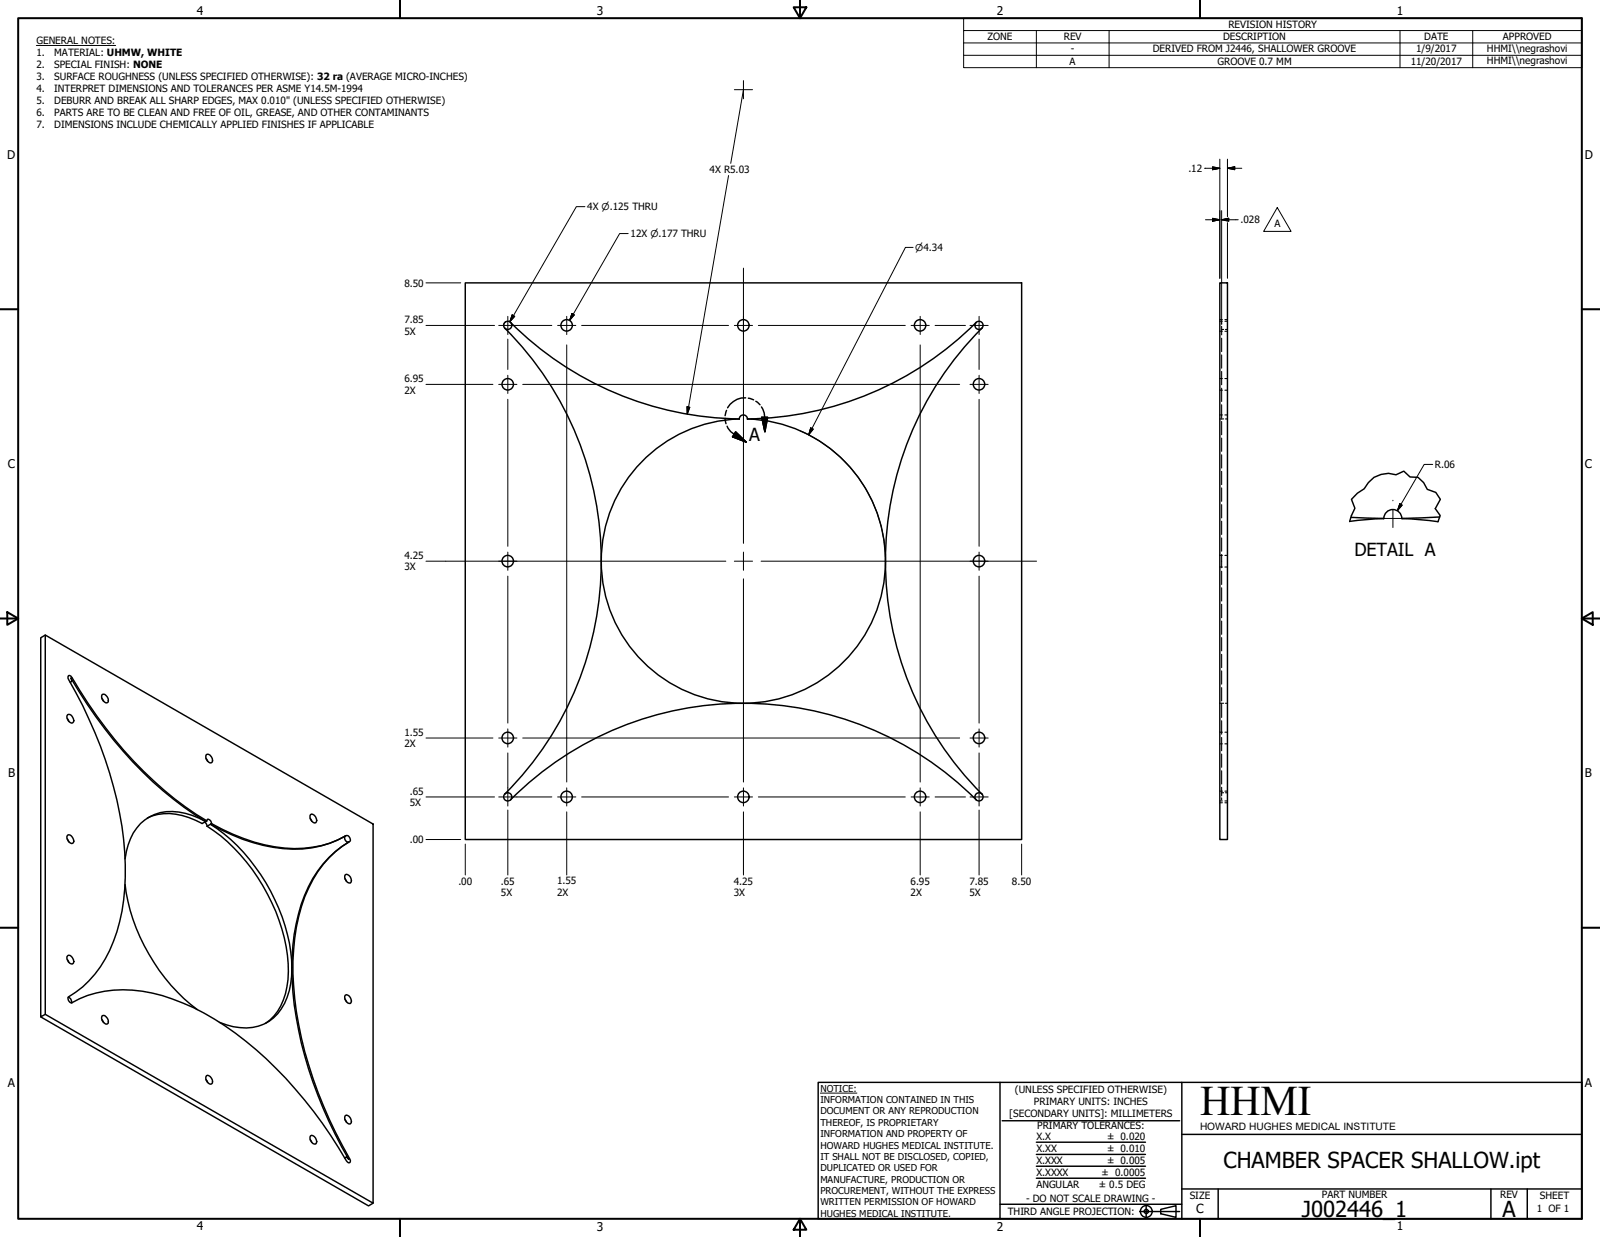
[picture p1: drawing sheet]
<svg xmlns="http://www.w3.org/2000/svg" width="559mm" height="432mm" viewBox="0 0 559 432" stroke-linecap="round" stroke-linejoin="round" font-family="sans-serif">
<!-- layer: Visible (ANSI) -->
<g fill="none" stroke="#000" stroke-width=".51">
<path d="M162.5 98.7h194.3v194.4h-194.3zM426 98.7h2.7v194.4h-2.7zM176.3 114.6a115 115 0 0 1 0 162.6M178.3 112.6a115 115 0 0 0 79.9 33.6M340.9 112.6a115 115 0 0 1-79.9 33.6M340.9 112.6a1.43 1.43 0 0 0 0 2 1.43 1.43 0 0 0 2 0M340.9 112.6a1.43 1.43 0 0 1 2 0 1.43 1.43 0 0 1 0 2M342.9 114.6a115 115 0 0 0 0 162.5M258.2 146.3h.1M258.2 146.3a1.43 1.43 0 0 1 1.4-1.5 1.43 1.43 0 0 1 1.4 1.5M258.2 146.3a49.6 49.6 0 0 0-41.3 74.8 49.6 49.6 0 0 0 85.5 0 49.6 49.6 0 0 0-41.3-74.8M261 146.3h.1"/>
<path d="M471.8 180.6l11.5 .4M483.3 181l-11.9 1M483.3 181v.1M483.3 181a3.1 3.1 0 0 1 3.1-3.1 3.1 3.1 0 0 1 3.2 3.1M489.6 181l6.9 .4 5.7 .7M489.6 181v.1M502.8 180.5l-13.2 .5M15.8 221.7l114.5 66v132.3l-114.5-65.9zM15.8 221.7l-1.6 .9v132.4l1.6-.9M24.5 238.1l.5-.4-.2-1a144.7 144.7 0 0 0 43.3 47.7l3.7 2.4M23.5 250.8l.6 1M23.6 249.5a1.85 1.85 0 0 1 1.8 .9 1.85 1.85 0 0 1-.1 1.9 1.98 1.98 0 0 1-1.7-2.8z"/>
<path d="M35.6 243.8l.6 1M35.7 242.4a1.86 1.86 0 0 1 1.8 .9 1.86 1.86 0 0 1 0 2 2.03 2.03 0 0 1-1.8-2.9zM71.9 264.7l.6 1M72.1 263.4a1.86 1.86 0 0 1 1.8 .9 1.86 1.86 0 0 1 0 2 2.03 2.03 0 0 1-1.8-2.9zM178.3 279.1a115 115 0 0 1 162.6 .1M23.5 292.9l.6 1M23.6 291.5a1.85 1.85 0 0 1 1.8 .9 1.85 1.85 0 0 1-.1 2 1.98 1.98 0 0 1-1.7-2.9zM51.4 285.6a19.1 19.1 0 0 1 16.9 .7l2.3 1.2 1.2-.7M71.5 287l.6 .6 .2 .8M71.8 286.8a21.3 21.3 0 0 0-17.8-2.5 16.8 16.8 0 0 0-9.9 12.9l-.4 2.6M72.2 286.5l.3-.6a1.57 1.57 0 0 1 1.4 1.6M72.2 286.5a135.1 135.1 0 0 1-44.3-45.5l-2.8-4.5-1-.7a.93 .93 0 0 0-.2 1.4 143.8 143.8 0 0 1 19.7 60.3 70.6 70.6 0 0 1-5.3 34.3 37.5 37.5 0 0 1-14.6 16.4l.2 .9a1.14 1.14 0 0 0 1.2 .9 40.3 40.3 0 0 1 31.6-2.5 93.4 93.4 0 0 1 36.3 22.1 159.6 159.6 0 0 1 28.3 36l.4 .3 .5-.1 .2-.8a145.1 145.1 0 0 1-19.8-60.8 70.2 70.2 0 0 1 5.2-34.3 36.5 36.5 0 0 1 14.6-16.4l-.2-.9a1.12 1.12 0 0 0-1.2-.9 38.5 38.5 0 0 1-28.7 3.2 72.1 72.1 0 0 1-18.4-7.4"/>
<path d="M72.2 286.5l-.4 .3M72.3 288.4a65.6 65.6 0 0 1 28.3 48 25.1 25.1 0 0 1-4.9 18.2l-3 2.7M73.5 287.7a59.9 59.9 0 0 0 32.2 8.7 34.7 34.7 0 0 0 15.1-4.7M73.5 287.7a65.4 65.4 0 0 1 28.4 47.4v2.8M73.5 287.7l-1.2 .7M73.9 287.5l-.4 .2M108.3 285.7l.6 1M108.5 284.4a1.84 1.84 0 0 1 2 2.5l-.3 .3a2.03 2.03 0 0 1-1.7-2.8zM120.6 291.9a1.33 1.33 0 0 0 1.2 2 39.2 39.2 0 0 0-17.5 25.1 68.8 68.8 0 0 0-2.4 18.9M43.7 308.7a66.7 66.7 0 0 0 25.2 43.7M120.5 306.7l.5 1M120.6 305.4a1.83 1.83 0 0 1 1.8 .8 1.83 1.83 0 0 1 0 2 2.03 2.03 0 0 1-1.8-2.8z"/>
<path d="M23.5 335l.6 .9M23.6 333.6a1.84 1.84 0 0 1 2.1 2.6l-.4 .3a1.98 1.98 0 0 1-1.7-2.9zM101.9 337.9a131.4 131.4 0 0 0 15.1 58l4.8 8.8-.8-.7-.6 .2M101.9 337.9a22.5 22.5 0 0 1-6.4 17.4 16.6 16.6 0 0 1-16.4 2.5l-2.5-.9M14.2 355l114.5 65.9 1.6-.9M23.8 348.1a1.58 1.58 0 0 1 1.2 2M25.3 349.9l-.2 .1M35.6 355.9l.6 1M35.7 354.6a1.86 1.86 0 0 1 1.8 .8 1.86 1.86 0 0 1 0 2 2.03 2.03 0 0 1-1.8-2.8zM120.5 348.7l.5 1M120.6 347.4a1.84 1.84 0 0 1 2 2.5l-.2 .4a2.03 2.03 0 0 1-1.8-2.9zM71.9 376.9l.6 1"/>
<path d="M72.1 375.5a1.89 1.89 0 0 1 2.1 2.6l-.3 .3a2.03 2.03 0 0 1-1.8-2.9zM108.3 397.8l.6 1M108.5 396.5a1.84 1.84 0 0 1 2 2.5l-.3 .4a2.03 2.03 0 0 1-1.7-2.9zM120.5 390.8l.5 1M120.6 389.4a1.84 1.84 0 0 1 2 2.6l-.2 .3a2.03 2.03 0 0 1-1.8-2.9z"/>
<circle cx="177.3" cy="113.6" r="1.43"/>
<circle cx="197.9" cy="113.6" r="2"/>
<circle cx="259.6" cy="113.6" r="2"/>
<circle cx="321.3" cy="113.6" r="2"/>
<circle cx="177.3" cy="134.1" r="2"/>
<circle cx="341.9" cy="134.1" r="2"/>
<circle cx="177.3" cy="195.9" r="2"/>
<circle cx="341.9" cy="195.9" r="2"/>
<circle cx="177.3" cy="257.6" r="2"/>
<circle cx="341.9" cy="257.6" r="2"/>
<circle cx="177.3" cy="278.2" r="1.43"/>
<circle cx="197.9" cy="278.2" r="2"/>
<circle cx="259.6" cy="278.2" r="2"/>
<circle cx="321.3" cy="278.2" r="2"/>
<circle cx="341.9" cy="278.2" r="1.43"/>
</g>
<g fill="#000">
<circle cx="71.8" cy="286.8" r=".25"/>
<circle cx="73.5" cy="287.7" r=".25"/>
</g>
<!-- layer: Visible Narrow (ANSI) -->
<path d="M25.1 236.5l-.3 .2M122.1 293.8l-.3 .1M122.1 404.5l-.3 .2" fill="none" stroke="#000" stroke-width=".38"/>
<!-- layer: Hidden (ANSI) -->
<g fill="none" stroke="#000" stroke-width=".38">
<path d="M426 112.1h.9M426 111.6h.9M426 115.6h.9M426.7 113.9v3M426.7 112.6v.6M426.7 118v4.7M426.7 115h.7M427.8 112.1h.9M427.8 111.6h.9M427.8 115.6h.9M428 115h.7M426 132.1h.9"/>
<path d="M426 136.2h.9M426.7 123.9v4.6M426.7 129.7v4.6M426.7 135.5v4.6M427.8 132.1h.9M427.8 136.2h.9M426 146.2h.2M426 144.8h.9M426.4 146.2h1M426.7 141.3v4.6M426.7 147.1v4.7M426.7 152.9v4.6"/>
<path d="M426.7 158.8v4.6M427.8 144.8h.9M428 146.2h.7M426.7 164.5v4.7M426.7 170.3v4.7M426.7 176.1v4.7M426 193.9h.9M426 197.9h.9M426.7 181.9v4.7M426.7 187.8v4.6M426.7 193.5v4.7M426.7 199.4v4.6"/>
<path d="M427.8 193.9h.9M427.8 197.9h.9M426.7 205.2v4.6M426.7 210.9v4.7M426.7 216.8v4.6M426.7 222.6v4.6M426.7 228.4v4.6M426.7 234.2v4.6M426 245.5h.2M426 255.6h.9M426 259.7h.9M426.4 245.5h1"/>
<path d="M426.7 240v4.7M426.7 245.8v4.6M426.7 251.6v4.7M426.7 257.4v4.7M427.8 255.6h.9M427.8 259.7h.9M428 245.5h.7M426 279.6h.9M426 276.2h.9M426.7 263.2v4.6M426.7 269v4.7M426.7 274.8v3"/>
<path d="M426.7 278.5v.7M426.7 276.7h.7M427.8 279.6h.9M427.8 276.2h.9M428 276.7h.7M426 280.2h.9M427.8 280.2h.9"/>
</g>
<!-- layer: Break Line (ANSI) -->
<path d="M471.4 182.1l.6-2.1 1.2-2.6-1.2-3.1 2.1-2.2 2.3-1.5a8.9 8.9 0 0 1 11.2-4.9l2.7-1.2 2.1 2 2.8 .1 2 1.9 1.3 2.3 3 1.1 1.5 2.4-1.7 3.2 1.7 2.5-.8 2.1" fill="none" stroke="#000" stroke-width=".51"/>
<!-- layer: Detail Boundary (ANSI) -->
<path d="M260.4 138.9a7 7 0 0 0-6.3 3.5M261.4 139l1.8 .6M253.2 146l.4 1.9M253.7 143.3l-.5 1.8M253.9 148.8l1.3 1.9 5.4 3.6M256.9 150.7l3.7 3.6-4.8-1.8zM264 140.1l1.4 1.2M265.9 142l1 2.1 .2 6.6M266.1 145.7h2l-1 5z" fill="none" stroke="#000" stroke-width=".51"/>
<path d="M255.8 152.5l4.8 1.8zM256.9 150.7l3.7 3.6-4.8-1.8zM266.1 145.7l1 5zM266.1 145.7h2l-1 5z" fill="#000" stroke="#000" stroke-width=".51"/>
<!-- layer: Border (ANSI) -->
<g fill="none" stroke="#000" stroke-width=".7">
<path d="M6.3 6.3h546.1v419.1h-546.1zM139.7 0v6.3M277.2 2.5h4.4l-2.2 3.8zM279.4 0v6.3M419.1 0v6.3M0 107.9h6.3M552.4 107.9h6.4M0 215.9h6.3M2.5 213.7l3.8 2.2-3.8 2.2zM552.4 215.9l3.9-2.2v4.4zM552.4 215.9h6.4M0 323.8h6.3"/>
<path d="M552.4 323.8h6.4M139.7 425.4v6.4M279.4 425.4l2.2 3.9h-4.4zM279.4 425.4v6.4M419.1 425.4v6.4"/>
</g>
<!-- layer: Title (ANSI) -->
<g fill="none" stroke="#000" stroke-width=".51">
<path d="M285.8 377.8h266.6v47.6h-266.6zM349.2 377.8v47.6M412.7 377.8v47.6M350 391.2h62M361.9 398.7h38.1M412.7 396h139.7M361.9 411.3h38.1M361.9 407.1h38.1M361.9 403h38.1M412.7 415h139.7M425.4 415v10.4M520.7 415v10.4"/>
<path d="M533.4 415v10.4M349.2 420.4h63.5M398 422.9h14M400.3 420.6v4.6M405.4 422.1l5.3-1.2v4l-5.3-1.2z"/>
<circle cx="400.3" cy="422.9" r="2.06"/>
<circle cx="400.3" cy="422.9" r=".73"/>
</g>
<path d="M286.5 381.6h12.8" fill="none" stroke="#000" stroke-width=".35"/>
<!-- layer: Symbol (ANSI) -->
<g fill="none" stroke="#000" stroke-width=".35">
<path d="M12.7 15.9h27.7M336.5 10.7v-4.4h215.9v4.4M336.5 15h215.9M336.5 19.3h215.9M361.9 10.7v12.9M387.3 10.7v12.9M488.9 10.7v12.9M514.3 10.7v12.9M552.4 10.7h-215.9v4.3M552.4 10.7v12.9h-215.9v-8.6M204.3 72.1h-3l-23.2 40.2M446.1 72.5l4.8 8.3h-9.6z"/>
<path d="M219.4 81.5h-3l-17.5 30.3M175.9 113.7v.1M176.9 112.2l-.7 .5-.3 .8M178.9 109.9l.9 .5-1.7 1.9zM199.8 109.4l.8 .5-1.7 1.9z"/>
</g>
<!-- layer: Center Mark (ANSI) -->
<g fill="none" stroke="#000" stroke-width=".35">
<path d="M256.5 31.3h6.3M259.7 28.1v6.4M259.7 93.6v96.1M174.2 113.6h6.3M177.4 110.4v6.4M194.8 113.6h6.3M197.9 110.4v6.4M256.5 113.6h6.3M259.7 110.4v6.4M318.2 113.6h6.3M321.4 110.4v6.4M338.8 113.6h6.3"/>
<path d="M341.9 110.4v6.4M174.2 134.2h6.3M177.4 131v6.4M338.8 134.2h6.3M341.9 131v6.4M486.5 174.6v.2M486.5 177.8v6.3M155.7 195.9h97.8M174.2 195.9h6.3M177.4 192.7v6.4M256.5 195.9h6.3M259.7 192.7v6.4"/>
<path d="M265.8 195.9h96.2M338.8 195.9h6.3M341.9 192.7v6.4M483.3 181h6.3M259.7 202.1v47.5M174.2 257.6h6.3M177.4 254.4v6.4M338.8 257.6h6.3M341.9 254.4v6.4M174.2 278.2h6.3M177.4 275v6.4M194.8 278.2h6.3"/>
<path d="M197.9 275v6.4M256.5 278.2h6.3M259.7 275v6.4M318.2 278.2h6.3M321.4 275v6.4M338.8 278.2h6.3M341.9 275v6.4"/>
</g>
<!-- layer: Symbol (ANSI) -->
<path d="M178.9 109.9l-.8 2.4zM178.9 109.9l.9 .5-1.7 1.9zM199.8 109.4l-.9 2.4zM199.8 109.4l.8 .5-1.7 1.9z" fill="#000" stroke="#000" stroke-width=".35"/>
<!-- layer: Dimension (ANSI) -->
<g fill="none" stroke="#000" stroke-width=".35">
<path d="M259.7 31.3l-4.5 25.7M420.7 58.7h5.3M423.5 58.2l2.5 .5-2.5 .5zM426 55.6v41.6M428.7 58.7l2.5-.5v1zM428.7 58.7h5M428.7 55.6v20.1M254.4 61.3l-14.4 83.2M421 76.7h5M423.5 76.2l2.5 .5-2.5 .5zM426.7 76.7l2.4-.5v1zM426.7 76.7h5.7"/>
<path d="M426.7 73.5v39.5M428.7 77.7v19.5M148.8 98.7h12.1M318.9 86.4h-2.7l-33.8 65.4M148.8 113.6h23.9M177.4 118.4v10.6M180.5 113.6h12.2M203.1 113.6h51.3M264.9 113.6h51.3M326.6 113.6h10.6M341.9 118.4v10.6M148.8 134.2h23.3"/>
<path d="M177.4 139.4v51.3M182.6 134.2h76.9M197.9 120.4v75.4M259.7 134.2h75.5M321.4 120.4v75.4M341.9 139.4v51.3M240 142l.9 .2-.9 2.3zM279.5 150.4a49.6 49.6 0 0 1 29.7 43.9M283.1 149.4l.9 .4-1.6 2zM488.9 175.8l.8 .5-1.6 1.9zM500.4 162.1h-3l-9.3 16.1M148.8 195.9h6.9"/>
<path d="M197.9 196v77M321.4 196v77M177.4 201.1v51.3M341.9 201.1v51.3M148.8 257.6h23.3M182.6 257.6h152.6M259.7 249.6v23.4M148.8 278.2h23.9M177.4 262.8v12.2M180.5 278.2h12.2M203.1 278.2h51.3M264.9 278.2h51.3"/>
<path d="M326.6 278.2h10.6M341.9 262.8v12.2M148.8 293.1h12.1M162.5 294.6v10.8M177.4 282.8v22.6M197.9 283.4v22M259.7 283.4v22M321.4 283.4v22M341.9 282.8v22.6M356.8 294.6v10.8"/>
</g>
<g fill="#000" stroke="#000" stroke-width=".35">
<path d="M423.5 59.2l2.5-.5zM423.5 58.2l2.5 .5-2.5 .5zM428.7 58.7l2.5-.5zM428.7 58.7l2.5-.5v1zM423.5 77.2l2.5-.5zM423.5 76.2l2.5 .5-2.5 .5zM426.7 76.7l2.4-.5zM426.7 76.7l2.4-.5v1zM240 142v2.5zM240 142l.9 .2-.9 2.3zM283.1 149.4l-.7 2.4zM283.1 149.4l.9 .4-1.6 2z"/>
<path d="M488.9 175.8l-.8 2.4zM488.9 175.8l.8 .5-1.6 1.9z"/>
</g>
<text font-size="14.7" x="419.1" y="389.2">HHMI</text>
<g font-size="7.7">
<text x="427.3" y="407.6">CHAMBER SPACER SHALLOW.ipt</text>
<text x="454.7" y="424.8">J002446_1</text>
<text x="524.7" y="424.7">A</text>
</g>
<g font-size="6.3">
<text x="261.6" y="154.1">A</text>
<text x="473" y="193.9">DETAIL A</text>
</g>
<text font-size="4.4" x="417.8" y="423.5">C</text>
<g font-size="4.2">
<text x="68.7" y="5.3">4</text>
<text x="208.4" y="5.3">3</text>
<text x="348.1" y="5.3">2</text>
<text x="487.8" y="5.3">1</text>
<text x="2.5" y="55.5">D</text>
<text x="553.5" y="55.5">D</text>
<text x="2.8" y="163.4">C</text>
<text x="553.5" y="163.4">C</text>
<text x="2.9" y="271.4">B</text>
<text x="553.5" y="271.4">B</text>
<text x="2.8" y="379.3">A</text>
<text x="553.5" y="379.3">A</text>
<text x="68.7" y="429.5">4</text>
<text x="208.4" y="429.6">3</text>
<text x="348.1" y="429.6">2</text>
<text x="487.8" y="429.5">1</text>
</g>
<text font-size="3.6" x="419.1" y="394.3">HOWARD HUGHES MEDICAL INSTITUTE</text>
<g font-size="3.5">
<text x="429" y="9.8">REVISION HISTORY</text>
<text x="12.7" y="15.3">GENERAL NOTES:</text>
<text x="344.9" y="14.1">ZONE</text>
<text x="371.5" y="14.1">REV</text>
<text x="427.2" y="14.1">DESCRIPTION</text>
<text x="497.4" y="14.1">DATE</text>
<text x="524.9" y="14.1">APPROVED</text>
<text x="12.7" y="19.5">1.</text>
<text x="12.7" y="23.7">2.</text>
<text x="18.9" y="19.5">MATERIAL: UHMW, WHITE</text>
<text x="18.9" y="23.7">SPECIAL FINISH: NONE</text>
<text x="373.6" y="22.7">A</text>
<text x="374" y="18.3">-</text>
<text x="402.7" y="18.2">DERIVED FROM J2446, SHALLOWER GROOVE</text>
<text x="425.2" y="22.7">GROOVE 0.7 MM</text>
<text x="492.7" y="22.5">11/20/2017</text>
<text x="494.6" y="18.2">1/9/2017</text>
<text x="519.3" y="18.1">HHMI\\negrashovi</text>
<text x="519.3" y="22.4">HHMI\\negrashovi</text>
<text x="12.7" y="27.8">3.</text>
<text x="18.9" y="27.8">SURFACE ROUGHNESS (UNLESS SPECIFIED OTHERWISE): 32 ra (AVERAGE MICRO-INCHES)</text>
<text x="12.7" y="32">4.</text>
<text x="18.9" y="32">INTERPRET DIMENSIONS AND TOLERANCES PER ASME Y14.5M-1994</text>
<text x="12.7" y="36.2">5.</text>
<text x="12.7" y="40.4">6.</text>
<text x="18.9" y="36.2">DEBURR AND BREAK ALL SHARP EDGES, MAX 0.010&quot; (UNLESS SPECIFIED OTHERWISE)</text>
<text x="18.9" y="40.4">PARTS ARE TO BE CLEAN AND FREE OF OIL, GREASE, AND OTHER CONTAMINANTS</text>
<text x="12.7" y="44.6">7.</text>
<text x="18.9" y="44.6">DIMENSIONS INCLUDE CHEMICALLY APPLIED FINISHES IF APPLICABLE</text>
<text x="247.8" y="60.4">4X R5.03</text>
<text x="415" y="60">.12</text>
<text x="205.1" y="73.4">4X ⌀.125 THRU</text>
<text x="433.3" y="78">.028</text>
<text x="220.2" y="82.8">12X ⌀.177 THRU</text>
<text x="445.1" y="79.2">A</text>
<text x="141.2" y="100">8.50</text>
<text x="141.2" y="112.9">7.85</text>
<text x="141.2" y="116.8">5X</text>
<text x="141.2" y="133.5">6.95</text>
<text x="141.2" y="137.4">2X</text>
<text x="501.1" y="163.4">R.06</text>
<text x="141.2" y="195.1">4.25</text>
<text x="141.2" y="199.1">3X</text>
<text x="141.2" y="256.9">1.55</text>
<text x="141.2" y="260.9">2X</text>
<text x="143.1" y="277.5">.65</text>
<text x="143.1" y="281.4">5X</text>
<text x="143.1" y="294.3">.00</text>
<text x="160.1" y="308.8">.00</text>
<text x="174.9" y="308.8">.65</text>
<text x="194.6" y="308.7">1.55</text>
<text x="256.3" y="308.8">4.25</text>
<text x="318" y="308.8">6.95</text>
<text x="338.6" y="308.8">7.85</text>
<text x="353.4" y="308.8">8.50</text>
<text x="174.9" y="312.7">5X</text>
<text x="194.6" y="312.7">2X</text>
<text x="256.3" y="312.8">3X</text>
<text x="318" y="312.7">2X</text>
<text x="338.6" y="312.7">5X</text>
<text x="354.5" y="381.6">(UNLESS SPECIFIED OTHERWISE)</text>
<text x="352.5" y="390">[SECONDARY UNITS]: MILLIMETERS</text>
<text x="361.1" y="385.8">PRIMARY UNITS: INCHES</text>
<text x="362.3" y="394.1">PRIMARY TOLERANCES:</text>
<text x="361.9" y="397.9">X.X</text>
<text x="386.7" y="398">± 0.020</text>
<text x="361.9" y="402.1">X.XX</text>
<text x="361.9" y="406.3">X.XXX</text>
<text x="386.7" y="402.1">± 0.010</text>
<text x="386.7" y="406.3">± 0.005</text>
<text x="361.9" y="410.5">X.XXXX</text>
<text x="384.7" y="410.5">± 0.0005</text>
<text x="358.4" y="419.7">- DO NOT SCALE DRAWING -</text>
<text x="361.9" y="414.6">ANGULAR</text>
<text x="383.8" y="414.7">± 0.5 DEG</text>
<text x="415.5" y="418.4">SIZE</text>
<text x="461.6" y="418.3">PART NUMBER</text>
<text x="523.9" y="418.3">REV</text>
<text x="537.8" y="418.4">SHEET</text>
<text x="352" y="424.2">THIRD ANGLE PROJECTION:</text>
<text x="536.7" y="423.2">1 OF 1</text>
</g>
<g font-size="3.3">
<text x="319.7" y="87.6">⌀4.34</text>
<text x="286.5" y="381.1">NOTICE:</text>
<text x="286.5" y="385">INFORMATION CONTAINED IN THIS</text>
<text x="286.5" y="389">DOCUMENT OR ANY REPRODUCTION</text>
<text x="286.5" y="392.9">THEREOF, IS PROPRIETARY</text>
<text x="286.5" y="396.9">INFORMATION AND PROPERTY OF</text>
<text x="286.5" y="400.9">HOWARD HUGHES MEDICAL INSTITUTE.</text>
<text x="286.5" y="404.9">IT SHALL NOT BE DISCLOSED, COPIED,</text>
<text x="286.5" y="408.9">DUPLICATED OR USED FOR</text>
<text x="286.5" y="412.8">MANUFACTURE, PRODUCTION OR</text>
<text x="286.5" y="416.8">PROCUREMENT, WITHOUT THE EXPRESS</text>
<text x="286.5" y="420.8">WRITTEN PERMISSION OF HOWARD</text>
<text x="286.5" y="424.8">HUGHES MEDICAL INSTITUTE.</text>
</g>
</svg>
